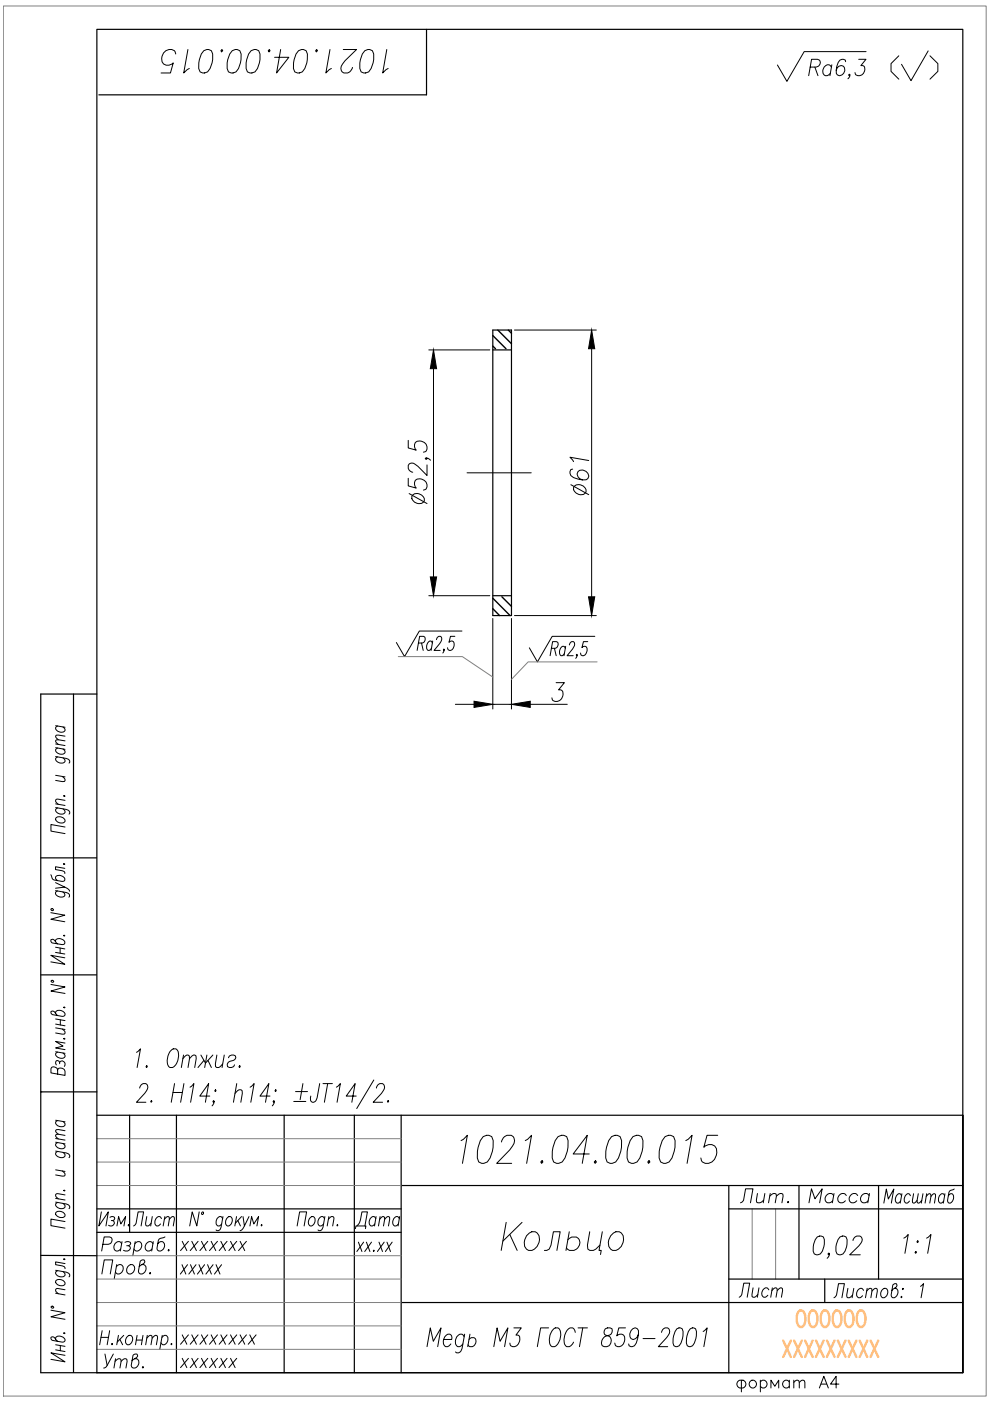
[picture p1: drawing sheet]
<svg xmlns="http://www.w3.org/2000/svg" width="210mm" height="297mm" viewBox="0 0 210 297" stroke-linecap="round" stroke-linejoin="round" font-family="sans-serif">
<!-- layer: Ax -->
<path d="M99 100.2h13.6" fill="none" stroke="#000" stroke-width=".21"/>
<!-- layer: Hatch -->
<path d="M104.5 73.4l.6 .5M104.5 71.1l2.8 2.8M105.5 70l2.9 2.9M107.8 70l.6 .7M104.5 129.1l1.4 1.4M104.5 126.8l3.6 3.7M106.4 126.5l2 2.1" fill="none" stroke="#000" stroke-width=".3"/>
<!-- layer: 0 -->
<g fill="none" stroke="#000" stroke-width=".25">
<path d="M20.5 6.2h183.6v284.8h-183.6zM90.4 6.2v13.9h-69.4M104.5 70h3.9v60.5h-3.9zM104.5 74.2h3.9M104.5 126.3h3.9M15.6 147.2v143.8M20.5 147.2h-11.9v143.8h195.5M8.6 181.9h11.9M8.6 206.7h11.9M8.6 231.5h.1M8.6 231.5h11.9M20.5 236.5h183.6"/>
<path d="M27.5 236.5v24.8M37.4 236.5v54.5M60.2 236.5v54.5M75.1 236.5v54.5M85.1 236.5v54.5M20.5 256.3h64.6M85.1 251.4h119M154.5 251.4v39.6M154.5 256.3h49.6M169.4 251.4v19.8M186.3 251.4v19.8M8.6 266.2h11.9"/>
<path d="M20.5 261.3h64.6M85.1 276.2h119M154.5 271.2h49.6M204.1 291v-54.5v54.5"/>
</g>
<!-- layer: Text -->
<g fill="none" stroke="#000" stroke-width=".21">
<path d="M171.8 14.2h1.2a.85 .85 0 0 0 .9-.7 .85 .85 0 0 0-.6-.9h-1.2l-.6 3.4M172.8 14.2l.6 1.8M176.3 14.2a.82 .82 0 0 0-.8-.5 .82 .82 0 0 0-.8 .5 1.02 1.02 0 0 0-.3 1.2 1.02 1.02 0 0 0 1 .6l.7-.4M176.4 13.7l-.4 2.3M179.3 13.1l-.1-.4-.7-.1a2.18 2.18 0 0 0-1.2 2.3v.7l.2 .3a1.15 1.15 0 0 0 1.4-.4 1.15 1.15 0 0 0-.1-1.4 1.02 1.02 0 0 0-1.5 .8M180.2 15.9l-.2 .1-.1-.1 .2-.2a.72 .72 0 0 1-.3 1M182.1 12.6h1.5l-1.1 1.3 .7 .2a1.26 1.26 0 0 1-.2 1.6 1.26 1.26 0 0 1-1.6 0l-.1-.3M183.6 10.9h-13.1l-3.7 6.4-2-3.5M88.7 136.3h.9a.8 .8 0 0 0 .5-.6 .8 .8 0 0 0-.3-.8h-.8l-.6 3M89.4 136.3l.3 1.6M91.7 136.3l-.3-.4a1.22 1.22 0 0 0-.7 2h.3l.5-.4M91.7 135.9l-.3 2"/>
<path d="M92.5 135.6l.1-.1a.63 .63 0 0 1 1-.4v.1a1.49 1.49 0 0 1-.4 1.3l-1.2 1.4h1.3M94.2 137.8l-.1 .1v-.3v.4l-.2 .5M96.4 134.9h-.9l-.3 1.3a.6 .6 0 0 1 .6-.3 .6 .6 0 0 1 .5 .4 1.17 1.17 0 0 1-1 1.6l-.3-.1-.1-.5M97.9 133.8h-9l-3.1 5.4-1.8-3M116.9 137.5h.8a.81 .81 0 0 0 .6-.7 .81 .81 0 0 0-.3-.8h-.8l-.6 3M117.5 137.5l.4 1.5M119.9 137.5l-.3-.5a1.2 1.2 0 0 0-.7 2h.3l.5-.4M119.9 137l-.3 2M120.7 136.7v-.1a.63 .63 0 0 1 1-.4l.1 .1a1.39 1.39 0 0 1-.4 1.3l-1.2 1.4h1.3M122.4 138.9l-.2 .1v-.1l.1-.2v.4l-.2 .5M124.6 136h-.9l-.3 1.3a.6 .6 0 0 1 .6-.3 .6 .6 0 0 1 .5 .5 1.21 1.21 0 0 1-1 1.5l-.3-.1-.1-.4M126.1 134.9h-9l-3.2 5.4-1.7-2.9"/>
<path d="M11.8 158.5l2 .4M11.8 157.7l2 .4M11.8 153.9l2 .3M12.2 158.6l-.4 .3a1.18 1.18 0 0 0 2 .7v-.3l-.4-.5M12.2 153.9l-.4 .4a1.18 1.18 0 0 0 2 .6v-.3l-.4-.5M13.8 157.1l-1.9-.2-.1 .3 .6 .6M13.8 156.1l-1.9-.2-.1 .3 .6 .6M11.8 171.2l2.7 .6a.5 .5 0 0 1 .1 .8M11.8 160.4l2.7 .6a.5 .5 0 0 1 .1 .8M11.8 170.4l2 .4M11.8 164.4l2 .3M11.9 173.3a1.22 1.22 0 0 1 1.9 .9 1.18 1.18 0 0 1-2-.7z"/>
<path d="M12.2 171.3l-.4 .3a1.18 1.18 0 0 0 2 .7v-.3l-.4-.5M12.2 160.5l-.4 .3a1.18 1.18 0 0 0 2 .7v-.3l-.4-.5M13.2 164.6l.6 .6-.2 .5-1.8-.2M13.5 168.7l.3 .1zM13.8 175.3l-3-.5v1.4l3 .5M13.8 169.7l-1.9-.2-.1 .4 .6 .6M10.8 193.5l2.9 .5-2.9 .9 2.9 .5M10.8 185.5a1.33 1.33 0 0 0 .7 1.1l1.7 .3 .4-.1 .1-.2a1.17 1.17 0 0 0-1.9-.7v.3l.4 .5M10.9 192.7h.4v.3h-.4zM11.8 199.6v-.3a1.17 1.17 0 0 1 1.9 .7l-.1 .2-.4 .1-2.1-.4-.3-.3 .1-.4a.84 .84 0 0 1 1 .7l.3 .2M11.8 188.8l2.7 .6a.52 .52 0 0 1 .1 .8M11.8 187.1l1.9 1-1.9 .2"/>
<path d="M12.2 188.9a.5 .5 0 0 0-.4 .3 .5 .5 0 0 0 .1 .5 1.26 1.26 0 0 0 1.8 .2v-.3l-.4-.5M13.5 198.4l.1-.1 .1 .1zM13.5 183.2l.1-.1 .1 .1zM13.7 188.1a1.13 1.13 0 0 1 1 .9M13.7 184.1l-1.9-.3v.6l1.8 .4 .1 .4M10.8 208.7l3 .6-3 .8 3 .5M10.9 207.9h.4v.3h-.4zM11.8 200.8l1.9 .4M11.8 201.9l1.9 .4M11.8 214.9v-.4a1.18 1.18 0 0 1 2 .7l-.6 .3-2.1-.4-.3-.3v-.3l.2-.1a.88 .88 0 0 1 .9 .7l.3 .2M11.8 217.9l2 .4M11.8 216l2 .4"/>
<path d="M11.8 217.1l2 .4M12.7 201v1.1M12.8 216.2v1.1M13.2 218.2l.6 .6-.2 .4-1.8-.2M13.5 213.6h.3l-.2 .1zM13.7 203.1l-2.9-.6 2.9 1.9-2.9-.5M11.8 237.5l2 .3M11.8 223l2 .3M12.2 237.6l-.4 .3a1.18 1.18 0 0 0 2 .6v-.2l-.4-.5M12.2 226.8a.78 .78 0 0 0-.6-.6 .78 .78 0 0 0-.8 .4v.9l3 .5v-.9a.87 .87 0 0 0-.7-.6 .87 .87 0 0 0-.9 .3v.9M12.2 223.1l-.4 .3a1.18 1.18 0 0 0 2 .6v-.3l-.4-.4M12.6 225.2a.61 .61 0 0 1 .7-.3 .61 .61 0 0 1 .5 .5l-.2 .7"/>
<path d="M12.6 225.5l-.1-.5-.6-.1-.1 .3 .1 .6M13.5 220.2l.3 .1h-.2zM13.8 239.7l-1.9-.2-.1 .4 .6 .6M13.8 221.1l-2-.3 1.6 1-1.6 .4 2 .3M28.9 223.1l.9-.7-.7 3.9M29.6 230.7v-.2a.98 .98 0 0 1 1.6-.6 1.05 1.05 0 0 1-.1 1.3l-2.2 2.5h2M31.1 226l.1 .1-.1 .2-.1-.2zM32.1 233.3l.1 .2-.1 .2-.2-.2zM36.1 222.9a.93 .93 0 0 1 .8-.5 .93 .93 0 0 1 .9 .5 3.2 3.2 0 0 1-1.2 3.4h-.6a2.34 2.34 0 0 1-.2-3zM36.7 231.6h2M37 229.7l-.7 4M38.8 224.5l.8-.8 .5 .2-.2 2.4"/>
<path d="M38.9 223.7l-.5 2.6M39 229.7l-.7 4M40.2 224.5l.8-.8 .6 .2-.3 2.4M40.3 230.5l.8-.8-.7 4M42.6 223.7l1 1.7 1.5-1.7M43.2 224.8l-1.2 1.5M43.9 223.7l-.5 2.6M44.1 224.8l.7 1.5M44.5 232.4h-2.1l1.8-2.7-.7 4M45.4 233.5l-.2 .2-.1-.2 .2-.2a.95 .95 0 0 1-.3 1.2M45.7 231.1l.1 .1-.2 .2-.1-.2zM46 223.7l-.3 2.4 .3 .2h.4l.8-.7"/>
<path d="M47.5 223.7l-.4 2.6M48.4 224.3a.95 .95 0 0 1 1.5-.4l.1 .4-.2 .3-1.1 .4a.82 .82 0 0 0-.5 1.1 .94 .94 0 0 0 1.5-.3M49.8 231.8l.9-.7h.4l.2 .1-.2 2.5M50.2 229.7l-.7 4M50.8 226l.2 .1-.2 .2-.1-.2zM53 230.5l.9-.8-.7 4M57.2 232.4h-2.1l1.9-2.7-.7 4M58.2 233.5l-.2 .2-.1-.2 .2-.2a.95 .95 0 0 1-.4 1.2M58.5 231.1l.1 .1-.2 .2-.1-.2zM62.3 233.5h2.5M62.7 231.4h2.5M64.2 229.7l-.6 3.5"/>
<path d="M67.8 229.7l-.8 3.6a.63 .63 0 0 1-.6 .4 .63 .63 0 0 1-.5-.4v-.9M68.5 229.7h2M69.5 229.7l-.7 4M71.3 230.5l.9-.8-.7 4M75.5 232.4h-2.1l1.9-2.7-.7 4M79.3 229l-3.7 6M79.8 230.7v-.2a.98 .98 0 0 1 1.6-.6 1.05 1.05 0 0 1-.1 1.3l-2.2 2.5h2M82.3 233.3l.1 .2-.2 .2-.1-.2zM11.8 254.9l2.7 .5a.5 .5 0 0 1 .1 .9M11.8 244.1l2.7 .5a.5 .5 0 0 1 .1 .8M11.8 254.1l2 .3M11.8 248l2 .4"/>
<path d="M11.8 242.2l2 .3M11.8 241.4l2 .3M11.9 257a1.22 1.22 0 0 1 1.9 .8 1.18 1.18 0 0 1-2-.6zM12.2 255l-.4 .3a1.18 1.18 0 0 0 2 .6v-.3l-.4-.5M12.2 244.1l-.4 .4a1.18 1.18 0 0 0 2 .6v-.3l-.4-.5M12.2 242.3l-.4 .3a1.18 1.18 0 0 0 2 .6v-.3l-.4-.5M13.2 248.3l.6 .6-.2 .4-1.8-.2M13.5 252.4h.3l-.2 .1zM13.8 259l-3-.5v1.4l3 .5M13.8 253.3l-1.9-.2-.1 .5 .6 .6M13.8 240.7l-1.9-.2-.1 .4 .6 .6M21.5 256.9l-.5 3 2-3-.5 3"/>
<path d="M23.3 258.1l.4-.2 .6 .2-.1 .6-.6 .1M23.9 258.8l.3 .3a.73 .73 0 0 1-.3 .8 .73 .73 0 0 1-.9-.1M24.8 259.9l.4-2 .4 1.6 1-1.6-.3 2M42.2 256.9l-.5 3-.9-3-.6 3M42.8 257h.3l.1 .2-.3 .3-.1-.1zM47.2 258.4l-.4-.5a1.15 1.15 0 0 0-.9 .8 1.15 1.15 0 0 0 .3 1.2h.3l.5-.4M47.3 257.9l-.6 2.7a.56 .56 0 0 1-.9 .2M48.3 258.1l.6-.2a1.16 1.16 0 0 1 .3 1.2 1.16 1.16 0 0 1-1 .8 1.2 1.2 0 0 1 .1-1.8zM50.2 257.9l-.4 2M50.4 258.8l.6 1.1M51.2 257.9l-1.3 1.5M51.5 257.9l.3 2 1-2"/>
<path d="M51.8 259.9a1.23 1.23 0 0 1-.9 1M53 259.9l.3-2 .5 1.6 1-1.6-.3 2M55.4 259.8l.1-.1 .1 .1-.2 .1zM63 259.9l.5-3h1.5l-.5 3M65.6 258.4l.5-.5h.3a1.14 1.14 0 0 1 .3 1.3 1.14 1.14 0 0 1-.9 .7 1.06 1.06 0 0 1-.2-1.5zM68.8 258.4l-.4-.5a1.15 1.15 0 0 0-.9 .8 1.15 1.15 0 0 0 .3 1.2h.3l.5-.4M68.9 257.9l-.6 2.7a.53 .53 0 0 1-.9 .2M69.6 258.5l.7-.6 .5 .2-.3 1.8M69.7 257.9l-.3 2M71.4 259.8l.2-.1v.1l-.1 .1zM10.8 277.8l3 .5-3 .9 3 .5M10.9 277h.4v.3h-.4z"/>
<path d="M11.8 269.3l2.7 .6 .3 .4-.2 .4M11.8 274.2l2 .4M11.9 271.4a1.22 1.22 0 0 1 1.9 .9 1.18 1.18 0 0 1-2-.7zM12.2 269.4l-.4 .3a1.18 1.18 0 0 0 2 .7v-.3l-.4-.5M13.5 267h.3l-.2 .1zM13.8 273.5l-1.9-.3-.1 .5 .6 .6M13.8 267.9l-2-.4v.6l1.8 .5 .2 .4M21.6 270.1l.5-3h1.8l-.5 3M21.8 263.8h1.2a.81 .81 0 0 0 .7-.7 .81 .81 0 0 0-.5-.8h-1.1l-.5 2.9M24.7 268.5a.8 .8 0 0 1 1-.3 .8 .8 0 0 1 .4 1.1 .86 .86 0 0 1-.7 .8 .86 .86 0 0 1-.9-.4M24.8 268.1l-.6 3M25.8 263.7a.86 .86 0 0 0-1-.4 .86 .86 0 0 0-.6 .8 .79 .79 0 0 0 .3 1.1 .79 .79 0 0 0 1.1-.4"/>
<path d="M25.9 263.2l-.4 2M26.5 263.4a.77 .77 0 0 1 1.2 .3l-.5 .4h-.3M27.1 268.5a.79 .79 0 0 1 1.1-.3 .79 .79 0 0 1 .3 1.1 .83 .83 0 0 1-.8 .8 .83 .83 0 0 1-.9-.8zM27.2 264.1l.4 .3a.69 .69 0 0 1-.5 .8l-.9-.1M28.6 263.7a.78 .78 0 0 1 .7-.5 .78 .78 0 0 1 .7 .5 1.08 1.08 0 0 1-.2 1.2 1.08 1.08 0 0 1-1.2 .2l-.2-.3M28.7 263.2l-.5 3M30.1 268.1a.88 .88 0 0 1 .9 .6 .88 .88 0 0 1-.3 1 .77 .77 0 0 1-1.3 .1l-.1-.3 .4-2.1 .4-.3h.4l.2 .4-.2 .3-1 .7M31.7 270l.1-.2 .1 .2-.1 .1zM32.4 263.7a.86 .86 0 0 0-.9-.4 .86 .86 0 0 0-.7 .8 .78 .78 0 0 0 .4 1.1 .78 .78 0 0 0 1-.4M32.5 263.2l-.3 2M35 262.3l-1 .3-.4 .4-.3 2a1 1 0 0 0 1.4-.1 1 1 0 0 0 0-1.4v-.1a.82 .82 0 0 0-1.2 .3M173.3 262.3l.5-.2 .8 .2a3.6 3.6 0 0 1-.7 3.6l-.5 .1-.8-.1a3.6 3.6 0 0 1 .7-3.6z"/>
<path d="M175.9 265.9l-.2 .1-.2-.1 .2-.2a.85 .85 0 0 1-.3 1.1M178.1 262.3l.5-.2 .8 .2a3.6 3.6 0 0 1-.7 3.6l-.5 .1-.7-.1a3.5 3.5 0 0 1 .6-3.6zM180.9 263a1.1 1.1 0 0 1 1.7-.7 .97 .97 0 0 1-.1 1.3l-2.3 2.4h2.2M191.6 262.5l1-.8-.7 4M194 265.5l.2-.2 .1 .2-.2 .2zM194.6 263.1l.1 .2-.2 .2-.1-.2zM196.5 262.5l.9-.8-.7 4M11.8 283.9v-.3a1.18 1.18 0 0 1 2 .7l-.6 .3-2.1-.4-.3-.4v-.3h.2a.88 .88 0 0 1 .9 .6l.3 .3M11.8 285.1l2 .4M11.8 286.2l2 .4M12.8 285.3v1.1M13.5 282.6l.3 .1-.2 .1z"/>
<path d="M13.8 287.4l-3-.6 3 1.9-3-.5M21.4 283.5h1.6M21.7 282.1l-.6 3M23.2 282.1l-.5 3M25.1 283.1l-.3 2M26.2 283.1l-1.3 1.4M26.8 283.5a.69 .69 0 0 1 1.1-.2 1.19 1.19 0 0 1-.9 1.8 .99 .99 0 0 1-.2-1.6zM29.1 283.1l-.4 2M30.3 283.1l-.3 2M31.1 283.7l.7-.6 .4 .2-.2 1.8M31.2 283.1l-.3 2M32.3 283.7l.6-.6 .5 .2-.2 1.8"/>
<path d="M34.3 283.5l.6-.4h.3a1.13 1.13 0 0 1 .3 1.3 1.13 1.13 0 0 1-1 .7l-.4-.4M34.4 283.1l-.5 3M90.5 285.5l.7-4 .7 2.9 1.6-2.9-.7 4M94.1 284h1.7a.74 .74 0 0 0-.2-1 .74 .74 0 0 0-1 .1 1.59 1.59 0 0 0-.1 2.4h.4l.7-.6M98.4 283.4a.73 .73 0 0 0-1.2-.3 1.59 1.59 0 0 0-.1 2.4h.4l.6-.6M98.5 282.9l-.5 3-.3 .5a.73 .73 0 0 1-1.1 .2M99.4 284a.81 .81 0 0 1 1.2-.4 .81 .81 0 0 1 .3 1.2 .98 .98 0 0 1-1.6 .5l-.1-.2M99.6 282.9l-.4 2.6M104.7 285.5l.7-4 .6 2.9 1.7-2.9-.7 4M109 281.5h1.5l-1.1 1.6 .7 .1a1.6 1.6 0 0 1-1.4 2.3l-.4-.2-.2-.5M116.3 281.5h-1.7l-.7 4M117.4 281.7l.3-.2h.6a2.68 2.68 0 0 1-.7 4h-.6a2.54 2.54 0 0 1 .1-3.4z"/>
<path d="M122 282.5l-.3-.8-.3-.2a1.69 1.69 0 0 0-1.7 1.6 2.23 2.23 0 0 0 .4 2.4 1.33 1.33 0 0 0 1.5-.9M122.6 281.5h2M123.6 281.5l-.7 4M128.3 281.7a.89 .89 0 0 0 .1 1.4 1.2 1.2 0 0 1 1.1 1.6 1.2 1.2 0 0 1-1.9 .4 1.67 1.67 0 0 1 1.7-2 1.07 1.07 0 0 0 .5-1.4l-.4-.2zM132.6 281.5h-1.4l-.4 1.7a.98 .98 0 0 1 1.6 .2 1.56 1.56 0 0 1-1.5 2.1l-.4-.2-.1-.5M135.4 282.9a1.09 1.09 0 0 1-1.6 .9 1.47 1.47 0 0 1 1-2.3l.3 .2 .3 .4a5.3 5.3 0 0 1-.9 3.2l-.7 .2-.4-.2-.1-.4M136.3 283.8h2.6M140.3 282.5a.93 .93 0 0 1 .6-.9 .93 .93 0 0 1 1 .3 1.6 1.6 0 0 1-.6 1.7l-1.7 1.9h2M143.5 281.7l.5-.2 .6 .2a4 4 0 0 1-.6 3.6l-.4 .2-.7-.2a4 4 0 0 1 .6-3.6zM146.4 281.7l.4-.2 .7 .2a4 4 0 0 1-.7 3.6l-.4 .2-.7-.2a4 4 0 0 1 .7-3.6zM149.1 282.3l.8-.8-.7 4"/>
</g>
<!-- layer: Slim -->
<path d="M.7 1.3h208.4v294.7h-208.4zM20.5 246.4h64.6M20.5 241.4h64.6M20.5 251.4h64.6M159.5 256.3v14.9M164.5 256.3v14.9M20.5 271.2h64.6M20.5 266.2h64.6M20.5 276.2h64.6M20.5 286.1h64.6M20.5 281.1h64.6" fill="none" stroke="#808080" stroke-width=".21"/>
<!-- layer: Wide -->
<g fill="none" stroke="#ffbf7f" stroke-width=".51">
<path d="M166.1 284.2l1.6 3.5M167.7 284.2l-1.6 3.5M168.4 284.2l1.6 3.5M170 284.2l-1.6 3.5M170.7 284.2l1.6 3.5M172.3 284.2l-1.6 3.5M173 284.2l1.6 3.5M174.6 284.2l-1.6 3.5M175.3 284.2l1.6 3.5M176.9 284.2l-1.6 3.5M177.6 284.2l1.7 3.5M179.3 284.2l-1.7 3.5"/>
<path d="M179.9 284.2l1.7 3.5M181.6 284.2l-1.7 3.5M182.3 284.2l1.6 3.5M183.9 284.2l-1.6 3.5M184.6 284.2l1.6 3.5M186.2 284.2l-1.6 3.5"/>
</g>
<!-- layer: Dim -->
<g fill="none" stroke="#000" stroke-width=".21">
<path d="M90.9 74.2h13M91.9 78.2v44.1M109.1 70h17.3M125.4 73.9v52.6M86.6 93.4v1.6l1.7 .4a1.11 1.11 0 0 1-.3-1.4 1.11 1.11 0 0 1 1.4-.4 1.3 1.3 0 0 1 1.1 .8 1.3 1.3 0 0 1-.3 1.4l-.4 .1M90.3 97.1l.2 .2-.2 .1-.1-.2a.85 .85 0 0 1 1.1 .4M90.5 98.6v2.2l-1.9-1.9a1.4 1.4 0 0 0-1.9-.5l-.1 .3a1.15 1.15 0 0 0 .9 1.4M121.4 99.5h-.4l-.2 .5 .2 .8a4.7 4.7 0 0 0 3.3 .9l.3-.2a1.32 1.32 0 0 0-.4-1.6 1.32 1.32 0 0 0-1.6 .1 1.15 1.15 0 0 0 .9 1.7M124.8 97.6l-4-.7 .8 1M86.6 101.4v1.6l1.7 .5a1.12 1.12 0 0 1-.3-1.5 1.12 1.12 0 0 1 1.4-.4 1.3 1.3 0 0 1 1.1 .9 1.3 1.3 0 0 1-.3 1.3l-.4 .1M86.7 104.6l3.8 2.2M87.5 104.9a1.54 1.54 0 0 1 1.6-.1 1.54 1.54 0 0 1 .9 1.4 1.48 1.48 0 0 1-1.7 .5 1.48 1.48 0 0 1-1-1.5z"/>
<path d="M121 102.8l3.8 2.1M121.8 103.1a1.54 1.54 0 0 1 1.6-.2 1.54 1.54 0 0 1 .9 1.4 1.47 1.47 0 0 1-1.7 .5 1.47 1.47 0 0 1-1-1.5zM90.9 126.3h13M104.5 131.1v19.2M108.4 131.1v19.2M109.1 130.5h17.3M96.5 149.3h4M104.5 149.3h3.9M112.4 149.3h7.9M117.9 144.7h1.8l-1.3 1.6h.5l.3 .2a1.49 1.49 0 0 1-.2 1.7 1.49 1.49 0 0 1-1.8 .3l-.2-.5"/>
</g>
<path d="M91.9 74.2l.7 4h-1.4zM125.4 70l.7 3.9h-1.3zM91.2 122.3h1.4l-.7 4zM124.8 126.5h1.3l-.7 4zM100.5 148.7l4 .6-4 .7zM108.4 149.3l4-.6v1.3z" fill="#000" stroke="#000" stroke-width=".21"/>
<!-- layer: 0 -->
<path d="M84.4 139.2h13.6l6.5 4.4M126.6 140.3h-14.6l-3.6 3.7" fill="none" stroke="#808080" stroke-width=".21"/>
<text font-size="11" x="105.1" y="267.1">Кольцо</text>
<text font-size="10.1" x="96.7" y="248">1021.04.00.015</text>
<g font-size="8.8">
<text x="32.8" y="16.6">1021.04.00.015</text>
<text x="187.7" y="18">( )</text>
</g>
<text font-size="7.1" x="74.1" y="261.8">Дата</text>
<text font-size="7.1" fill="#ffbf7f" x="167.6" y="282.6">OOOOOO</text>
<g font-size="6.6">
<text x="186.3" y="256.5">Масштаб</text>
<text x="20.8" y="291.4">Утв.</text>
<text x="154.9" y="296.3">формат А4</text>
</g>
<g font-size="6.2">
<text x="155.9" y="256.1">Лит.</text>
<text x="170.4" y="256.1">Масса</text>
<text x="27.2" y="261.1">Лист</text>
<text x="155.6" y="276.2">Лист</text>
<text x="175.7" y="276.2">Листов: 1</text>
</g>
<text font-size="5.3" x="74.4" y="266.7">xx.xx</text>
<g font-size="4.9">
<text x="37" y="266.3">xxxxxxx</text>
<text x="37" y="271.3">xxxxx</text>
<text x="37" y="286.1">xxxxxxxx</text>
<text x="37" y="291">xxxxxx</text>
</g>
</svg>
